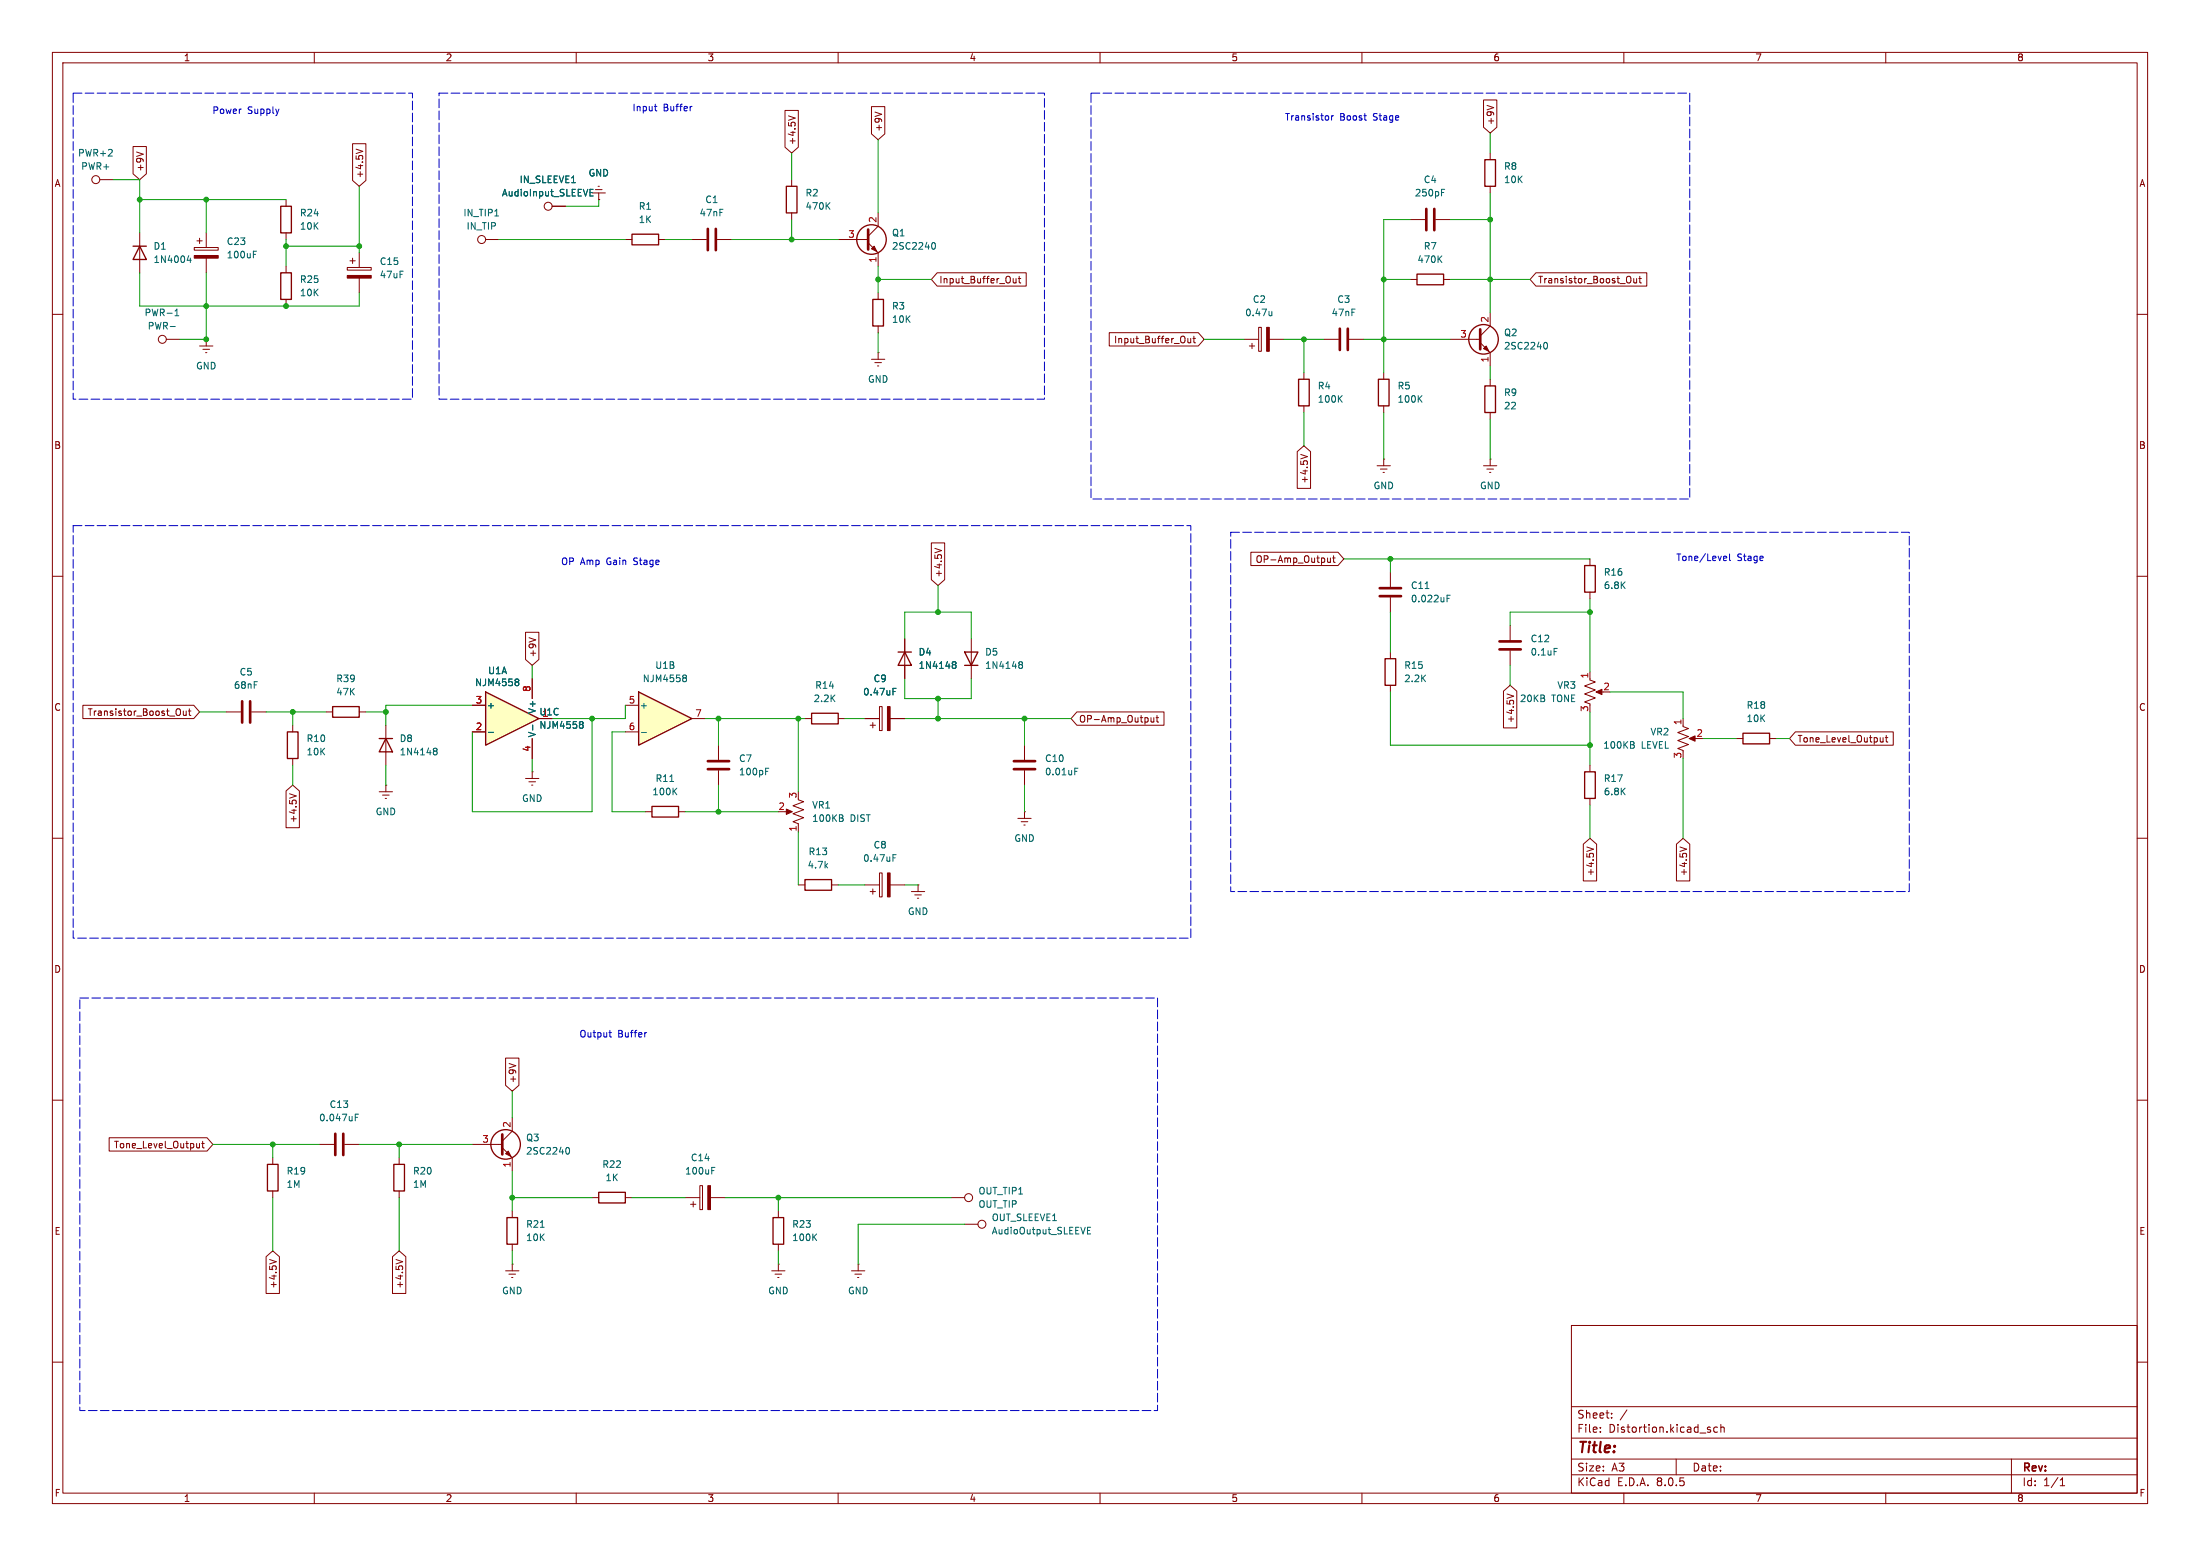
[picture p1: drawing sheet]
<svg xmlns="http://www.w3.org/2000/svg" width="420mm" height="297mm" viewBox="0 0 420 297" stroke-linecap="round" stroke-linejoin="round" font-family="sans-serif">
<g fill="none" stroke="#840000" stroke-width=".19">
<path d="M10 10h400v277h-400zM12 12h396v273h-396zM60 10v2M110 10v2M160 10v2M210 10v2M260 10v2M310 10v2M360 10v2M19 34.3h2.6M54.6 38.1v1.3M105.4 39.4h2.5"/>
<path d="M113 36.8h2.6M113.7 36.2h1.2M114.2 35.6h.2M114.3 38.1h.1M114.3 36.8v1.3M284.5 29.2v1.3M284.5 35.6v1.2M10 60h2M26.7 44.5v7.6M37.1 47.2h4.6v.6h-4.6zM37.6 46h1M38.1 45.5v1"/>
<path d="M39.4 44.5v2.7M39.4 49.3v2.8M54.6 44.5v1.2M54.6 50.8v1.3M54.6 57.2v1.2M66.3 51.1h4.6v.5h-4.6zM66.8 49.8h1M67.3 49.3v1M68.6 48.3v2.8M68.6 53.1v2.8M92.7 45.7h2.5M119.4 45.7h1.2"/>
<path d="M125.7 45.7h1.3M132.1 45.7h2.8M136.9 45.7h2.8M269.2 41.9h2.8M269.2 53.3h1.3M274.1 41.9h2.8M275.6 53.3h1.3M408 60h2M31.7 64.8h2.6M38.1 66h2.5M38.7 66.7h1.3M39.2 67.3h.3"/>
<path d="M39.4 64.8h.1M39.4 64.8v1.2M237.5 64.8h2.8M238.5 66h1M239 65.5v1M240.3 62.5h.5v4.6h-.5zM242.3 64.8h2.8M248.9 71.1v1.3M248.9 77.5v1.2M252.7 64.8h2.8M257.6 64.8h2.7M264.2 71.1v1.3"/>
<path d="M264.2 77.5v1.2M284.5 72.4v1.3M284.5 78.7v1.3M262.9 88.9h2.5M263.5 89.5h1.3M264 90.2h.3M264.2 87.6h.1M264.2 87.6v1.3M283.2 88.9h2.5M283.8 89.5h1.3M284.4 90.2h.2M284.5 87.6h.1"/>
<path d="M284.5 87.6v1.3M10 110h2M265.4 109.2v2.8M265.4 114v2.8M288.3 119.4v2.8M303.5 106.7v1.3M303.5 113v1.3M408 110h2M43.2 135.9h2.8M48 135.9h2.8M55.9 138.4v1.3M62.2 135.9h1.3"/>
<path d="M68.6 135.9h1.2M73.7 138.4v7.7M265.4 124.5v1.2M265.4 130.8v1.3M288.3 124.2v2.8M321.3 138.7l1 .4-2 .7 2 .8-2 .8 2 .7-2 .8 1 .4v.2M321.3 137.2v1.2M10 160h2M55.9 144.8v1.3M72.4 151.1h2.5M73 151.8h1.3M73.5 152.4h.3"/>
<path d="M73.7 149.9h.1M73.7 149.9v1.2M100.3 148.6h2.6M101 149.2h1.2M101.5 149.9h.2M101.6 147.3h.1M101.6 147.3v1.3M123.2 154.9h1.3M129.5 154.9h1.3M137.2 142.2v2.8M137.2 147.1v2.8M149.9 154.9h1"/>
<path d="M152.4 152.7l1 .3-2 .8 2 .8-2 .7 2 .8-2 .7 1 .4v1.6M322.8 141h1M331.5 141h1.2M337.8 141h1.3M408 160h2M165.1 168.9h2.8M166.1 170.2h1M166.6 169.7v1M167.9 166.6h.5v4.6h-.5zM169.9 168.9h2.8M174 170.2h2.5M174.6 170.8h1.3"/>
<path d="M175.1 171.5h.3M175.3 168.9h.1M175.3 168.9v1.3M10 210h2M61 218.4h2.8M65.8 218.4h2.8M90.2 218.4h5.6M95.9 219.1l1.9 1.9v2.5M97.8 213.4v2.5l-1.9 1.9M408 210h2M52.1 221v1.2M52.1 227.3v1.3"/>
<path d="M76.2 221v1.2M76.2 227.3v1.3M97.8 231.1v1.3M97.8 237.5v1.3M113 228.6h1.3M119.4 228.6h1.2M130.8 228.6h2.8M131.8 229.9h1M132.3 229.4v1M133.6 226.3h.5v4.6h-.5zM135.6 228.6h2.8M148.6 231.1v1.3"/>
<path d="M148.6 237.5v1.3M181.6 228.6h2.5M184.1 233.7h2.6M10 260h2M96.5 242.6h2.6M97.2 243.2h1.2M97.7 243.8h.2M97.8 241.3h.1M97.8 241.3v1.3M147.3 242.6h2.6M148 243.2h1.2M148.5 243.8h.2"/>
<path d="M148.6 241.3h.1M148.6 241.3v1.3M162.6 242.6h2.5M163.2 243.2h1.3M163.7 243.8h.3M163.8 241.3h.1M163.8 241.3v1.3M300 253h108v32h-108zM408 260h2M300 278.5h108M300 274.5h108M300 268.5h108"/>
<path d="M305.5 273.2v.2M305.5 272.5v.1M307.7 270.5v.2M307.7 269.8v.1M310.6 269.1l-1.3 1.9M320 278.5v3M326.2 272.9l.3 .1 .1 .2-.2 .2h-.3M326.2 272.4l.3 .1M327.9 272.5l-.5-.1-.2 .3 .1 .6h.6M328.5 272.5l.2-.1 .4 .1 .1 .9M328.5 271.9v1.5M384 278.5v6.5"/>
<path d="M60 285v2M110 285v2M160 285v2M210 285v2M260 285v2M300 281.5h108M310 285v2M360 285v2M393.3 283.6h.9M393.3 282.5l.4-.4v1.5"/>
<circle cx="18.3" cy="34.3" r=".76"/>
<circle cx="104.6" cy="39.4" r=".76"/>
<circle cx="91.9" cy="45.7" r=".76"/>
<circle cx="31" cy="64.8" r=".76"/>
<circle cx="184.9" cy="228.6" r=".76"/>
<circle cx="187.5" cy="233.7" r=".76"/>
</g>
<g fill="none" stroke="#006464" stroke-width=".19">
<path d="M112.6 36.7h.5M113.2 36.1h-.6v1.3h.6M275.2 36.7h.4M275.2 36.1h.6M33.4 59.4l.4-.4v1.3M36 48.8l-.3 .9h.8M36.3 49.3v.8M48.4 48.6h.4M48.4 48h.6M94.5 41.2h.7M242.8 59.4v.9M274.7 49.4l.6 .7"/>
<path d="M275.3 48.8l-.8 .8M32.5 62.3h1M33.4 60.3h.7M242.8 60.1l-.4 .2M255.7 76.1l.5 .7M256.2 75.5l-.7 .7M270.9 76.1l.6 .7M271.5 75.5l-.8 .7M272.1 112.3h.7M276.2 114.2h.5M276.2 113.6h.6M296.7 123.8h.6"/>
<path d="M82.8 143.3l.2 .1M82.8 142.9l.4-.1 .2 .1v.2l-.2 .3M83 143.4h.2M83 143.4h-.2M83.2 143.4l.2 .2v.4l-.2 .1-.4-.1M127.9 149.2h.7M128.7 151l.5 .7M129.2 150.4l-.7 .8M146.2 147.2h.4M146.2 146.6h.6M160.7 156.1l.3 .3-.1 .3-.2 .1M160.8 155.6l.1 .2-.1 .3"/>
<path d="M311.7 142.2l.3 .2-.1 .3-.1 .1M311.8 141.6l.1 .2-.1 .3M170.5 163.7h.4M170.5 163.1h.6M67.8 213.3h.4M67.8 212.7h.6M108.2 219.1l.1-.1a.68 .68 0 0 1 .4 .7 .68 .68 0 0 1-.4 .6l-.1-.1M103.2 234.3h.7M135.9 223.4h.4M135.9 222.8h.6M155.4 236.1l.5 .7M155.9 235.5l-.7 .8"/>
<path d="M207.6 234.9h.4M208.2 234.3h-.6v1.2h.6"/>
</g>
<g fill="#840000" stroke="#840000" stroke-width=".19">
<path d="M322.5 141l1.1-.5v1z"/>
<path d="M97 219.7l.5 1-1-.5z"/>
<path d="M37.1 48.8h4.6v.5h-4.6z"/>
<path d="M66.3 52.6h4.6v.5h-4.6z"/>
<path d="M135.1 226.3h.5v4.6h-.5z"/>
<path d="M241.8 62.5h.5v4.6h-.5z"/>
<path d="M169.4 166.6h.5v4.6h-.5z"/>
<path d="M150.1 154.4l1.2 .5-1.2 .5z"/>
</g>
<g fill="none" stroke="#840000" stroke-width=".25">
<path d="M53.6 39.4h2v5.1h-2zM283.5 30.5h2v5.1h-2zM25.4 47h2.5M26.7 47l1.2 2.5h-2.5zM53.6 52.1h2v5.1h-2zM120.6 44.7h5.1v2h-5.1zM270.5 52.3h5.1v2.1h-5.1zM247.9 72.4h2v5.1h-2zM263.1 72.4h2.1v5.1h-2.1zM283.5 73.7h2v5h-2zM302.5 108h2v5h-2zM54.9 139.7h2v5.1h-2z"/>
<path d="M63.5 134.9h5.1v2h-5.1zM264.4 125.7h2v5.1h-2zM332.7 140h5.1v2h-5.1zM72.4 141h2.5M73.7 141l1.2 2.5h-2.5zM124.5 153.9h5v2.1h-5zM51.1 222.2h2v5.1h-2zM75.2 222.2h2v5.1h-2zM96.8 232.4h2v5.1h-2zM114.3 227.6h5.1v2h-5.1zM147.6 232.4h2v5.1h-2z"/>
<circle cx="96.5" cy="218.4" r="2.82"/>
</g>
<g fill="none" stroke="#840000" stroke-width=".51">
<path d="M272.3 39.9v4M273.8 39.9v4M135.1 43.7v4.1M136.7 43.7v4.1M255.8 62.7v4.1M257.3 62.7v4.1M263.4 112.3h4.1M263.4 113.8h4.1M46.2 133.9v4M47.8 133.9v4M286.3 122.4h4M286.3 124h4"/>
<path d="M135.1 145.3h4.1M135.1 146.8h4.1M64 216.4v4.1M65.5 216.4v4.1M95.9 216.5v3.8"/>
</g>
<path d="M121.9 132.1l10.2 5.1-10.2 5z" fill="#ffffc2"/>
<path d="M121.9 132.1l10.2 5.1-10.2 5z" fill="none" stroke="#840000" stroke-width=".25"/>
<path d="M119.4 134.6h2.5M119.4 139.7h2.5M132.1 137.2h2.5" fill="none" stroke="#840000" stroke-width=".19"/>
<path d="M122.4 139.8h1M130.6 128.8h.2l.3 .3-.3 .3M130.6 129.4h.2M130.8 129.4l.3 .2v.3l-.2 .2h-.3" fill="none" stroke="#006464" stroke-width=".19"/>
<path d="M92.7 132.1l10.2 5.1-10.2 5z" fill="#ffffc2"/>
<g fill="none" stroke="#840000" stroke-width=".25">
<path d="M150.1 35.6h2v5h-2zM166.6 57.2h2.1v5h-2.1zM92.7 132.1l10.2 5.1-10.2 5zM154.9 136.1h5.1v2.1h-5.1zM171.4 124.5h2.6M172.7 124.5l1.3 2.5h-2.6zM184.1 124.5h2.6l-1.3 2.5zM184.1 127h2.6M302.5 147.3h2v5.1h-2zM153.7 167.9h5v2h-5z"/>
<circle cx="166.4" cy="45.7" r="2.82"/>
<circle cx="283.2" cy="64.8" r="2.82"/>
</g>
<g fill="none" stroke="#840000" stroke-width=".19">
<path d="M283.2 19.1h2.5v5.2l-1.2 1.1-1.3-1.1zM25.4 28h2.5v5.2l-1.2 1.1-1.3-1.1zM26.1 29l1.2 .4M67.3 27.4h2.6v7l-1.3 1.2-1.3-1.2zM68 28.5l1.3 .4M105.4 39.4h2.5M114.3 38.1h.1M149.9 21.1h2.5v7l-1.3 1.1-1.2-1.1zM150.5 22.1l1.3 .4M151.1 34.3v1.3M166.4 20.4h2.5v5.2l-1.3 1.1-1.2-1.1zM167 21.4l1.3 .4"/>
<path d="M283.9 20.1l1.3 .4M151.1 40.6v1.3M160 45.7h5.6M165.7 46.4l1.9 1.9v2.5M167.6 40.6v2.6l-1.9 1.9M167.6 55.9v1.3M178.9 52.1h17v2.5h-17l-1.1-1.3zM193.4 53.2l.1 .7 .3 .1 .2-.1M194 53.2v.8M194.4 53.2h.5M194.6 52.7v1.1l.3 .2M284.5 59.7v2.5l-1.9 1.9"/>
<path d="M293.2 52.1h21.2v2.5h-21.2l-1.1-1.3zM311.3 52.9v.9M311.9 53.2l.1 .7 .3 .1 .1-.1M312.4 53.2v.8M312.9 53.2h.4M313 52.7v1.1l.3 .2M166.4 68.6h2.5M167 69.2h1.3M167.5 69.9h.3M167.6 67.3h.1M167.6 62.2v1.3M167.6 67.3v1.3"/>
<path d="M211.8 63.5h17l1.1 1.3-1.1 1.2h-17zM226.8 64.6v.8h.3l.2-.1M227.3 64.6v.8M227.7 64.6h.5M227.9 64.2v1.1l.3 .1M276.9 64.8h5.5M282.6 65.4l1.9 1.9v2.6M247.6 86.2l1.3-1.1 1.3 1.1v7h-2.6zM248.3 86.7l1.3 .5M177.8 103.6h2.5v7l-1.2 1.2-1.3-1.2zM178.5 104.7l1.2 .4M238.8 105.4h16.6l1.1 1.3-1.1 1.3h-16.6z"/>
<path d="M253.4 106.5l.1 .8 .3 .1 .2-.2M254 106.5v.9M254.4 106.5h.5M254.6 106.1v1.1l.3 .2M15.8 134.6h21.2l1.1 1.3-1.1 1.3h-21.2zM34.4 135.5v.9M35 135.7l.1 .8 .3 .1 .1-.2M35.5 135.7v.9M36 135.7h.5M36.1 135.3v1.1l.4 .2M90.2 139.7h2.5M90.2 134.6h2.5"/>
<path d="M100.3 120.7h2.6v5.2l-1.3 1.1-1.3-1.1zM101 121.7l1.3 .4M101.6 129.5v3.9M153.7 137.2h1.2M160 137.2h1.3M165.1 137.2h2.8M166.1 138.4h1M166.6 137.9v1M167.9 134.9h.5v4.5h-.5zM169.9 137.2h2.8M172.7 121.9v7.6M185.4 121.9v7.6"/>
<path d="M205.6 135.9h16.6v2.5h-16.6l-1.1-1.2zM219.7 137l.1 .8h.3l.2-.1M220.3 137v.8M220.7 137h.5M220.9 136.6v1l.3 .2M287 131.9l1.3-1.1 1.3 1.1v7h-2.6zM287.7 132.5l1.3 .4M303.5 129.8l1 .4-2 .7 2 .8-2 .8 2 .7-2 .8 1 .4v.2M303.5 128.3v1.2M305.1 132.1h1M342.7 139.7h18.7v2.5h-18.7l-1.1-1.2zM54.6 151l1.3-1.1 1.3 1.1v7h-2.6z"/>
<path d="M55.3 151.5l1.3 .4M101.6 141v3.8M194.3 156.2h2.5M194.9 156.8h1.3M195.5 157.5h.2M195.6 154.9h.1M195.6 142.2v2.8M195.6 147.1v2.8M195.6 154.9v1.3M303.5 146.1v1.2M303.5 152.4v1.3M359.5 140.8v.8"/>
<path d="M359.5 141.5l-.4 .1M359.9 140.8h.5M360.1 140.4v1.1l.3 .1M152.4 168.9h1.3M158.7 168.9h1.3M302.3 161.1l1.2-1.1 1.3 1.1v7.1h-2.5zM302.9 161.7l1.3 .4M320 161.1l1.3-1.1 1.3 1.1v7.1h-2.6zM320.7 161.7l1.3 .4M20.8 217.2h18.7l1.1 1.2-1.1 1.3h-18.7zM38.1 218.3v.8M38.1 219l-.4 .1"/>
<path d="M38.5 218.3h.5M38.7 217.8v1.1l.3 .2M96.5 202h2.6v5.2l-1.3 1.1-1.3-1.1zM97.2 203l1.3 .4M50.8 239.9l1.3-1.1 1.2 1.1v7h-2.5zM74.9 239.9l1.3-1.1 1.3 1.1v7h-2.6zM51.5 240.4l1.2 .4M75.6 240.4l1.3 .4"/>
</g>
<g fill="none" stroke="#006464" stroke-width=".19">
<path d="M112.6 36.7h.5M113.2 36.1h-.6v1.3h.6M157.9 39.2l.5 .7M158.4 38.7l-.7 .7M178 46.4l.2-.1a.68 .68 0 0 1 .4 .6 .68 .68 0 0 1-.4 .7l-.2-.1M294.9 65.4l.1-.1a.68 .68 0 0 1 .4 .7 .68 .68 0 0 1-.4 .6h-.1M93.2 139.8h1M98.6 129.6h.2l.2 .3-.2 .3M98.6 130.2h.2M98.8 130.2l.2 .2v.2l-.1 .2-.3 .1M101.7 138.4v1M110.8 137.7l.4 .1 .1 .2-.2 .3"/>
<path d="M110.8 138.3h.3M111.1 138.3l.2 .2v.3l-.1 .1-.4 .1M170.5 132h.4M170.5 131.4h.6M181.9 126.4l.4-.1 .1 .1 .1 .2-.2 .3M181.9 126.8l.1 .1M182 126.9h.3M182 126.9h-.1M182.3 126.9l.2 .2-.1 .4-.1 .1-.4-.1M194.6 126.8l.1 .1M194.6 126.4l.4-.1 .1 .1 .1 .2-.2 .3M194.7 126.9h.3"/>
<path d="M194.7 126.9h-.1M195 126.9l.2 .2-.1 .4-.1 .1-.4-.1M205.2 147.2h.4M205.2 146.6h.6"/>
</g>
<path d="M165.7 43.8v3.8M282.6 62.9v3.8M193.5 145.3h4.1M193.5 146.8h4.1" fill="none" stroke="#840000" stroke-width=".51"/>
<g fill="#840000" stroke="#840000" stroke-width=".19">
<path d="M169.4 134.9h.5v4.5h-.5z"/>
<path d="M166.4 47.5l.5-.5 .5 1z"/>
<path d="M283.2 66.5l.5-.5 .5 1.1z"/>
<path d="M304.7 132.1l1.1-.5v1z"/>
</g>
<path d="M124.9 20.3h.5M125.1 21l.3 .2M132.1 20.3l-.2 .1M254.2 22.1v.8M254.6 22.1l-.4 .2M329.1 106.9h.5M329.1 106.2h.4l.1 .3-.6 .1M330.2 105.7v1.1l.2 .2M116.2 197.1h.5M116.4 196.7v1.1l.3 .1M123.4 197.1l-.2 .1" fill="none" stroke="#0000c2" stroke-width=".19"/>
<path d="M14 17.8h64.7v58.4h-64.7zM83.8 17.8h115.6v58.4h-115.6zM208.3 17.8h114.3v77.5h-114.3zM14 100.3h213.3v78.8h-213.3zM234.9 101.6h129.6v68.6h-129.6zM15.2 190.5h205.8v78.7h-205.8z" fill="none" stroke="#0000c2" stroke-width=".19" stroke-dasharray="1.7 .6"/>
<g fill="none" stroke="#009600" stroke-width=".19">
<path d="M21.6 34.3h5.1v10.2M26.7 38.1h27.9M39.4 38.1v6.4M68.6 35.6v12.7M114.3 38.1v1.3h-6.4M151.1 29.2v5.1M167.6 26.7v13.9M284.5 25.4v3.8M284.5 36.8v22.9M26.7 52.1v6.3h41.9v-2.5M39.4 52.1v12.7h-5.1M54.6 45.7v5.1"/>
<path d="M54.6 47h14M95.2 45.7h24.2M127 45.7h5.1M139.7 45.7h20.3M151.1 41.9v3.8M167.6 50.8v5.1M167.6 53.3h10.2M264.2 53.3h5M269.2 41.9h-5v29.2M276.9 53.3h15.2M276.9 41.9h7.6M167.6 63.5v3.8"/>
<path d="M229.9 64.8h7.6M245.1 64.8h7.6M248.9 64.8v6.3M248.9 78.7v6.4M260.3 64.8h16.6M264.2 78.7v8.9M284.5 69.9v2.5M284.5 80v7.6M179.1 111.8v5M256.5 106.7h47M265.4 106.7v2.5M265.4 116.8v7.7"/>
<path d="M303.5 116.8h-15.2v2.6M303.5 114.3v14M38.1 135.9h5.1M50.8 135.9h11.4M55.9 135.9v2.5M69.8 135.9h3.9M90.2 134.6h-16.5v3.8M101.6 127v2.5M113 137.2v17.7h-22.8v-15.2M119.4 134.6v2.6h-14M119.4 139.7h-2.6v15.2h6.4M134.6 137.2h19.1"/>
<path d="M137.2 137.2v5M152.4 137.2v13.9M161.3 137.2h3.8M172.7 137.2h31.8M172.7 121.9v-5.1h12.7v5.1M172.7 129.5v3.9h12.7v-3.9M179.1 133.4v3.8M195.6 137.2v5M265.4 132.1v10.1h38.1M288.3 127v3.8M303.5 135.9v10.2M307.3 132.1h14v5.1"/>
<path d="M55.9 146.1v3.8M73.7 146.1v3.8M101.6 144.8v2.5M130.8 154.9h17.8M137.2 149.9v5M152.4 158.8v10.1M195.6 149.9v5M303.5 153.7v6.3M321.3 144.8v15.2M325.1 141h6.4M339.1 141h2.5M160 168.9h5.1"/>
<path d="M172.7 168.9h2.6M40.6 218.4h20.4M52.1 218.4v2.6M68.6 218.4h21.6M76.2 218.4v2.6M97.8 208.3v5.1M52.1 228.6v10.2M76.2 228.6v10.2M97.8 228.6h15.2M97.8 223.5v7.6M97.8 238.8v2.5M120.6 228.6h10.2"/>
<path d="M138.4 228.6h43.2M148.6 228.6v2.5M148.6 238.8v2.5M184.1 233.7h-20.3v7.6"/>
</g>
<g fill="#009600" stroke="#009600" stroke-width=".19">
<circle cx="97.8" cy="228.6" r=".46"/>
<circle cx="52.1" cy="218.4" r=".46"/>
<circle cx="76.2" cy="218.4" r=".46"/>
<circle cx="113" cy="137.2" r=".46"/>
<circle cx="152.4" cy="137.2" r=".46"/>
<circle cx="137.2" cy="154.9" r=".46"/>
<circle cx="137.2" cy="137.2" r=".46"/>
<circle cx="148.6" cy="228.6" r=".46"/>
<circle cx="26.7" cy="38.1" r=".46"/>
<circle cx="54.6" cy="47" r=".46"/>
<circle cx="54.6" cy="58.4" r=".46"/>
<circle cx="39.4" cy="64.8" r=".46"/>
<circle cx="39.4" cy="58.4" r=".46"/>
<circle cx="39.4" cy="38.1" r=".46"/>
<circle cx="68.6" cy="47" r=".46"/>
<circle cx="55.9" cy="135.9" r=".46"/>
<circle cx="73.7" cy="135.9" r=".46"/>
<circle cx="179.1" cy="116.8" r=".46"/>
<circle cx="179.1" cy="133.4" r=".46"/>
<circle cx="179.1" cy="137.2" r=".46"/>
<circle cx="195.6" cy="137.2" r=".46"/>
<circle cx="248.9" cy="64.8" r=".46"/>
<circle cx="264.2" cy="64.8" r=".46"/>
<circle cx="151.1" cy="45.7" r=".46"/>
<circle cx="167.6" cy="53.3" r=".46"/>
<circle cx="265.4" cy="106.7" r=".46"/>
<circle cx="303.5" cy="116.8" r=".46"/>
<circle cx="303.5" cy="142.2" r=".46"/>
<circle cx="284.5" cy="53.3" r=".46"/>
<circle cx="284.5" cy="41.9" r=".46"/>
<circle cx="264.2" cy="53.3" r=".46"/>
</g>
<text font-size="2.8" fill="#840000" x="301" y="277.9">Title:</text>
<g font-size="2.1" fill="#840000">
<text x="301" y="273.7">File:</text>
<text x="301" y="271">Sheet:</text>
<text x="307.1" y="273.7">Distortion.kicad_sch</text>
<text x="301" y="281.1">Size:</text>
<text x="307.6" y="281.1">A3</text>
<text x="323" y="281.1">Date:</text>
<text x="386" y="281.3">Rev:</text>
<text x="301" y="283.9">KiCad</text>
<text x="308.7" y="283.9">E.D.A.</text>
<text x="316.3" y="283.9">8.0.5</text>
<text x="386" y="283.9">Id:</text>
<text x="390.1" y="283.9">1/1</text>
</g>
<g font-size="1.8" fill="#840000">
<text x="35" y="11.9">1</text>
<text x="85" y="11.9">2</text>
<text x="135" y="11.9">3</text>
<text x="185" y="11.9">4</text>
<text x="235" y="11.9">5</text>
<text x="285" y="11.9">6</text>
<text x="335" y="11.9">7</text>
<text x="385" y="11.9">8</text>
<text x="285.4" y="24" transform="rotate(-90 285.4 24)">+9V</text>
<text x="152.1" y="27.8" transform="rotate(-90 152.1 27.8)">+4.5V</text>
<text x="168.6" y="25.2" transform="rotate(-90 168.6 25.2)">+9V</text>
<text x="10.3" y="35.9">A</text>
<text x="27.6" y="32.9" transform="rotate(-90 27.6 32.9)">+9V</text>
<text x="69.5" y="34.1" transform="rotate(-90 69.5 34.1)">+4.5V</text>
<text x="408.3" y="35.9">A</text>
<text x="179.2" y="54.3">Input_Buffer_Out</text>
<text x="293.5" y="54.3">Transistor_Boost_Out</text>
<text x="212.6" y="65.7">Input_Buffer_Out</text>
<text x="10.3" y="85.9">B</text>
<text x="408.2" y="85.9">B</text>
<text x="249.9" y="92.4" transform="rotate(-90 249.9 92.4)">+4.5V</text>
<text x="239.6" y="107.6">OP-Amp_Output</text>
<text x="180" y="110.3" transform="rotate(-90 180 110.3)">+4.5V</text>
<text x="102.6" y="125.6" transform="rotate(-90 102.6 125.6)">+9V</text>
<text x="10.3" y="135.9">C</text>
<text x="16.6" y="136.8">Transistor_Boost_Out</text>
<text x="408.2" y="135.9">C</text>
<text x="205.9" y="138.1">OP-Amp_Output</text>
<text x="289.2" y="138.1" transform="rotate(-90 289.2 138.1)">+4.5V</text>
<text x="343.1" y="141.9">Tone_Level_Output</text>
<text x="56.8" y="157.2" transform="rotate(-90 56.8 157.2)">+4.5V</text>
<text x="304.5" y="167.3" transform="rotate(-90 304.5 167.3)">+4.5V</text>
<text x="322.3" y="167.3" transform="rotate(-90 322.3 167.3)">+4.5V</text>
<text x="10.3" y="185.9">D</text>
<text x="408.2" y="185.9">D</text>
<text x="98.7" y="206.9" transform="rotate(-90 98.7 206.9)">+9V</text>
<text x="21.7" y="219.4">Tone_Level_Output</text>
<text x="10.3" y="235.9">E</text>
<text x="408.3" y="235.9">E</text>
<text x="53" y="246.1" transform="rotate(-90 53 246.1)">+4.5V</text>
<text x="77.2" y="246.1" transform="rotate(-90 77.2 246.1)">+4.5V</text>
<text x="10.3" y="285.9">F</text>
<text x="35" y="286.9">1</text>
<text x="85" y="286.9">2</text>
<text x="135" y="286.9">3</text>
<text x="185" y="286.9">4</text>
<text x="235" y="286.9">5</text>
<text x="285" y="286.9">6</text>
<text x="335" y="286.9">7</text>
<text x="385" y="286.9">8</text>
<text x="408.3" y="285.9">F</text>
</g>
<g font-size="1.8" fill="#0000c2">
<text x="40.4" y="22">Power</text>
<text x="47.2" y="22">Supply</text>
<text x="120.6" y="21.4">Input</text>
<text x="126.6" y="21.4">Buffer</text>
<text x="245.2" y="23.2">Transistor</text>
<text x="255.8" y="23.2">Boost</text>
<text x="262.2" y="23.2">Stage</text>
<text x="319.9" y="107.3">Tone/Level</text>
<text x="331.6" y="107.3">Stage</text>
<text x="107" y="108.1">OP Amp</text>
<text x="115.9" y="108.1">Gain</text>
<text x="121.2" y="108.1">Stage</text>
<text x="110.5" y="198.2">Output</text>
<text x="117.9" y="198.2">Buffer</text>
</g>
<g font-size="1.8" fill="#006464">
<text x="14.8" y="30.1">PWR+2</text>
<text x="15.4" y="32.6">PWR+</text>
<text x="99.1" y="35.2">IN_SLEEVE1</text>
<text x="112.3" y="33.9">GND</text>
<text x="271.7" y="35.2">C4</text>
<text x="287" y="32.6">R8</text>
<text x="287" y="35.2">10K</text>
<text x="57.2" y="41.5">R24</text>
<text x="88.4" y="41.5">IN_TIP1</text>
<text x="95.7" y="37.7">AudioInput_SLEEVE</text>
<text x="121.8" y="40.2">R1</text>
<text x="133.5" y="41.5">47nF</text>
<text x="134.5" y="39">C1</text>
<text x="153.7" y="37.7">R2</text>
<text x="153.7" y="40.2">470K</text>
<text x="270" y="37.7">250pF</text>
<text x="29.2" y="47.9">D1</text>
<text x="43.2" y="47">C23</text>
<text x="57.2" y="44">10K</text>
<text x="89" y="44">IN_TIP</text>
<text x="121.8" y="42.8">1K</text>
<text x="170.2" y="45.3">Q1</text>
<text x="170.2" y="47.9">2SC2240</text>
<text x="271.7" y="47.9">R7</text>
<text x="29.2" y="50.4">1N4004</text>
<text x="43.2" y="49.5">100uF</text>
<text x="72.4" y="50.8">C15</text>
<text x="72.4" y="53.3">47uF</text>
<text x="270.5" y="50.4">470K</text>
<text x="57.2" y="54.2">R25</text>
<text x="57.2" y="56.7">10K</text>
<text x="170.2" y="59.3">R3</text>
<text x="239.1" y="58">C2</text>
<text x="255.2" y="58">C3</text>
<text x="27.5" y="60.6">PWR-1</text>
<text x="28.1" y="63.1">PWR-</text>
<text x="170.2" y="61.8">10K</text>
<text x="237.6" y="60.6">0.47u</text>
<text x="254.1" y="60.6">47nF</text>
<text x="287" y="64.4">Q2</text>
<text x="37.3" y="70.7">GND</text>
<text x="287" y="66.9">2SC2240</text>
<text x="165.6" y="73.3">GND</text>
<text x="251.5" y="74.5">R4</text>
<text x="251.5" y="77.1">100K</text>
<text x="266.7" y="74.5">R5</text>
<text x="266.7" y="77.1">100K</text>
<text x="287" y="75.8">R9</text>
<text x="287" y="78.3">22</text>
<text x="262.1" y="93.6">GND</text>
<text x="282.4" y="93.6">GND</text>
<text x="269.3" y="112.6">C11</text>
<text x="306.1" y="110.1">R16</text>
<text x="306.1" y="112.6">6.8K</text>
<text x="269.3" y="115.2">0.022uF</text>
<text x="175.3" y="125.3">D4</text>
<text x="188" y="125.3">D5</text>
<text x="292.1" y="122.8">C12</text>
<text x="292.1" y="125.3">0.1uF</text>
<text x="44.6" y="131.7">68nF</text>
<text x="45.6" y="129.1">C5</text>
<text x="64.1" y="130.4">R39</text>
<text x="90.6" y="131.2">NJM4558</text>
<text x="93.1" y="128.9">U1A</text>
<text x="122.6" y="130.4">NJM4558</text>
<text x="125" y="127.9">U1B</text>
<text x="155.5" y="131.7">R14</text>
<text x="166.7" y="130.4">C9</text>
<text x="175.3" y="127.9">1N4148</text>
<text x="188" y="127.9">1N4148</text>
<text x="268" y="127.9">R15</text>
<text x="268" y="130.4">2.2K</text>
<text x="297.2" y="131.7">VR3</text>
<text x="64.1" y="132.9">47K</text>
<text x="92.8" y="135.5">+</text>
<text x="102.5" y="136.3" transform="rotate(-90 102.5 136.3)">V+</text>
<text x="102.9" y="136.8">U1C</text>
<text x="103.4" y="136.9">1</text>
<text x="122" y="135.5">+</text>
<text x="155.2" y="134.2">2.2K</text>
<text x="164.7" y="132.9">0.47uF</text>
<text x="290.1" y="134.2">20KB</text>
<text x="296.2" y="134.2">TONE</text>
<text x="333.3" y="135.5">R18</text>
<text x="58.4" y="141.8">R10</text>
<text x="76.2" y="141.8">D8</text>
<text x="102.5" y="140.8" transform="rotate(-90 102.5 140.8)">V-</text>
<text x="102.9" y="139.3">NJM4558</text>
<text x="306" y="143.1">100KB</text>
<text x="313.3" y="143.1">LEVEL</text>
<text x="315" y="140.6">VR2</text>
<text x="333.3" y="138">10K</text>
<text x="58.4" y="144.4">10K</text>
<text x="76.2" y="144.4">1N4148</text>
<text x="125.1" y="149.5">R11</text>
<text x="141" y="145.6">C7</text>
<text x="141" y="148.2">100pF</text>
<text x="199.4" y="148.2">0.01uF</text>
<text x="199.4" y="145.6">C10</text>
<text x="306.1" y="149.5">R17</text>
<text x="71.6" y="155.8">GND</text>
<text x="99.6" y="153.3">GND</text>
<text x="124.4" y="152">100K</text>
<text x="154.9" y="154.5">VR1</text>
<text x="306.1" y="152">6.8K</text>
<text x="154.9" y="157.1">100KB</text>
<text x="162.3" y="157.1">DIST</text>
<text x="193.5" y="160.9">GND</text>
<text x="154.1" y="166">4.7k</text>
<text x="154.3" y="163.4">R13</text>
<text x="164.7" y="164.7">0.47uF</text>
<text x="166.7" y="162.2">C8</text>
<text x="173.2" y="174.9">GND</text>
<text x="60.8" y="214.2">0.047uF</text>
<text x="62.8" y="211.7">C13</text>
<text x="100.3" y="218">Q3</text>
<text x="100.3" y="220.6">2SC2240</text>
<text x="131.8" y="221.8">C14</text>
<text x="54.6" y="226.9">1M</text>
<text x="54.6" y="224.4">R19</text>
<text x="78.7" y="226.9">1M</text>
<text x="78.7" y="224.4">R20</text>
<text x="114.9" y="223.1">R22</text>
<text x="115.5" y="225.7">1K</text>
<text x="130.7" y="224.4">100uF</text>
<text x="186.7" y="228.2">OUT_TIP1</text>
<text x="186.7" y="230.7">OUT_TIP</text>
<text x="189.2" y="233.3">OUT_SLEEVE1</text>
<text x="100.3" y="234.5">R21</text>
<text x="100.3" y="237.1">10K</text>
<text x="151.1" y="237.1">100K</text>
<text x="151.1" y="234.5">R23</text>
<text x="189.2" y="235.8">AudioOutput_SLEEVE</text>
<text x="95.8" y="247.2">GND</text>
<text x="146.6" y="247.2">GND</text>
<text x="161.8" y="247.2">GND</text>
</g>
<g font-size="1.8" fill="#a90000">
<text x="161.9" y="45.5">3</text>
<text x="167.4" y="42.6" transform="rotate(-90 167.4 42.6)">2</text>
<text x="167.4" y="50.2" transform="rotate(-90 167.4 50.2)">1</text>
<text x="278.7" y="64.5">3</text>
<text x="284.2" y="61.7" transform="rotate(-90 284.2 61.7)">2</text>
<text x="284.2" y="69.3" transform="rotate(-90 284.2 69.3)">1</text>
<text x="303.3" y="129.6" transform="rotate(-90 303.3 129.6)">1</text>
<text x="306" y="131.8">2</text>
<text x="90.7" y="134.4">3</text>
<text x="101.3" y="132.2" transform="rotate(-90 101.3 132.2)">8</text>
<text x="119.9" y="134.4">5</text>
<text x="132.6" y="136.9">7</text>
<text x="303.3" y="136" transform="rotate(-90 303.3 136)">3</text>
<text x="90.7" y="139.4">2</text>
<text x="101.3" y="143.6" transform="rotate(-90 101.3 143.6)">4</text>
<text x="119.9" y="139.4">6</text>
<text x="321.1" y="138.5" transform="rotate(-90 321.1 138.5)">1</text>
<text x="323.8" y="140.7">2</text>
<text x="321.1" y="144.9" transform="rotate(-90 321.1 144.9)">3</text>
<text x="148.5" y="154.7">2</text>
<text x="152.1" y="152.5" transform="rotate(-90 152.1 152.5)">3</text>
<text x="152.1" y="158.8" transform="rotate(-90 152.1 158.8)">1</text>
<text x="97.5" y="215.3" transform="rotate(-90 97.5 215.3)">2</text>
<text x="92" y="218.2">3</text>
<text x="97.5" y="223" transform="rotate(-90 97.5 223)">1</text>
</g>
</svg>
